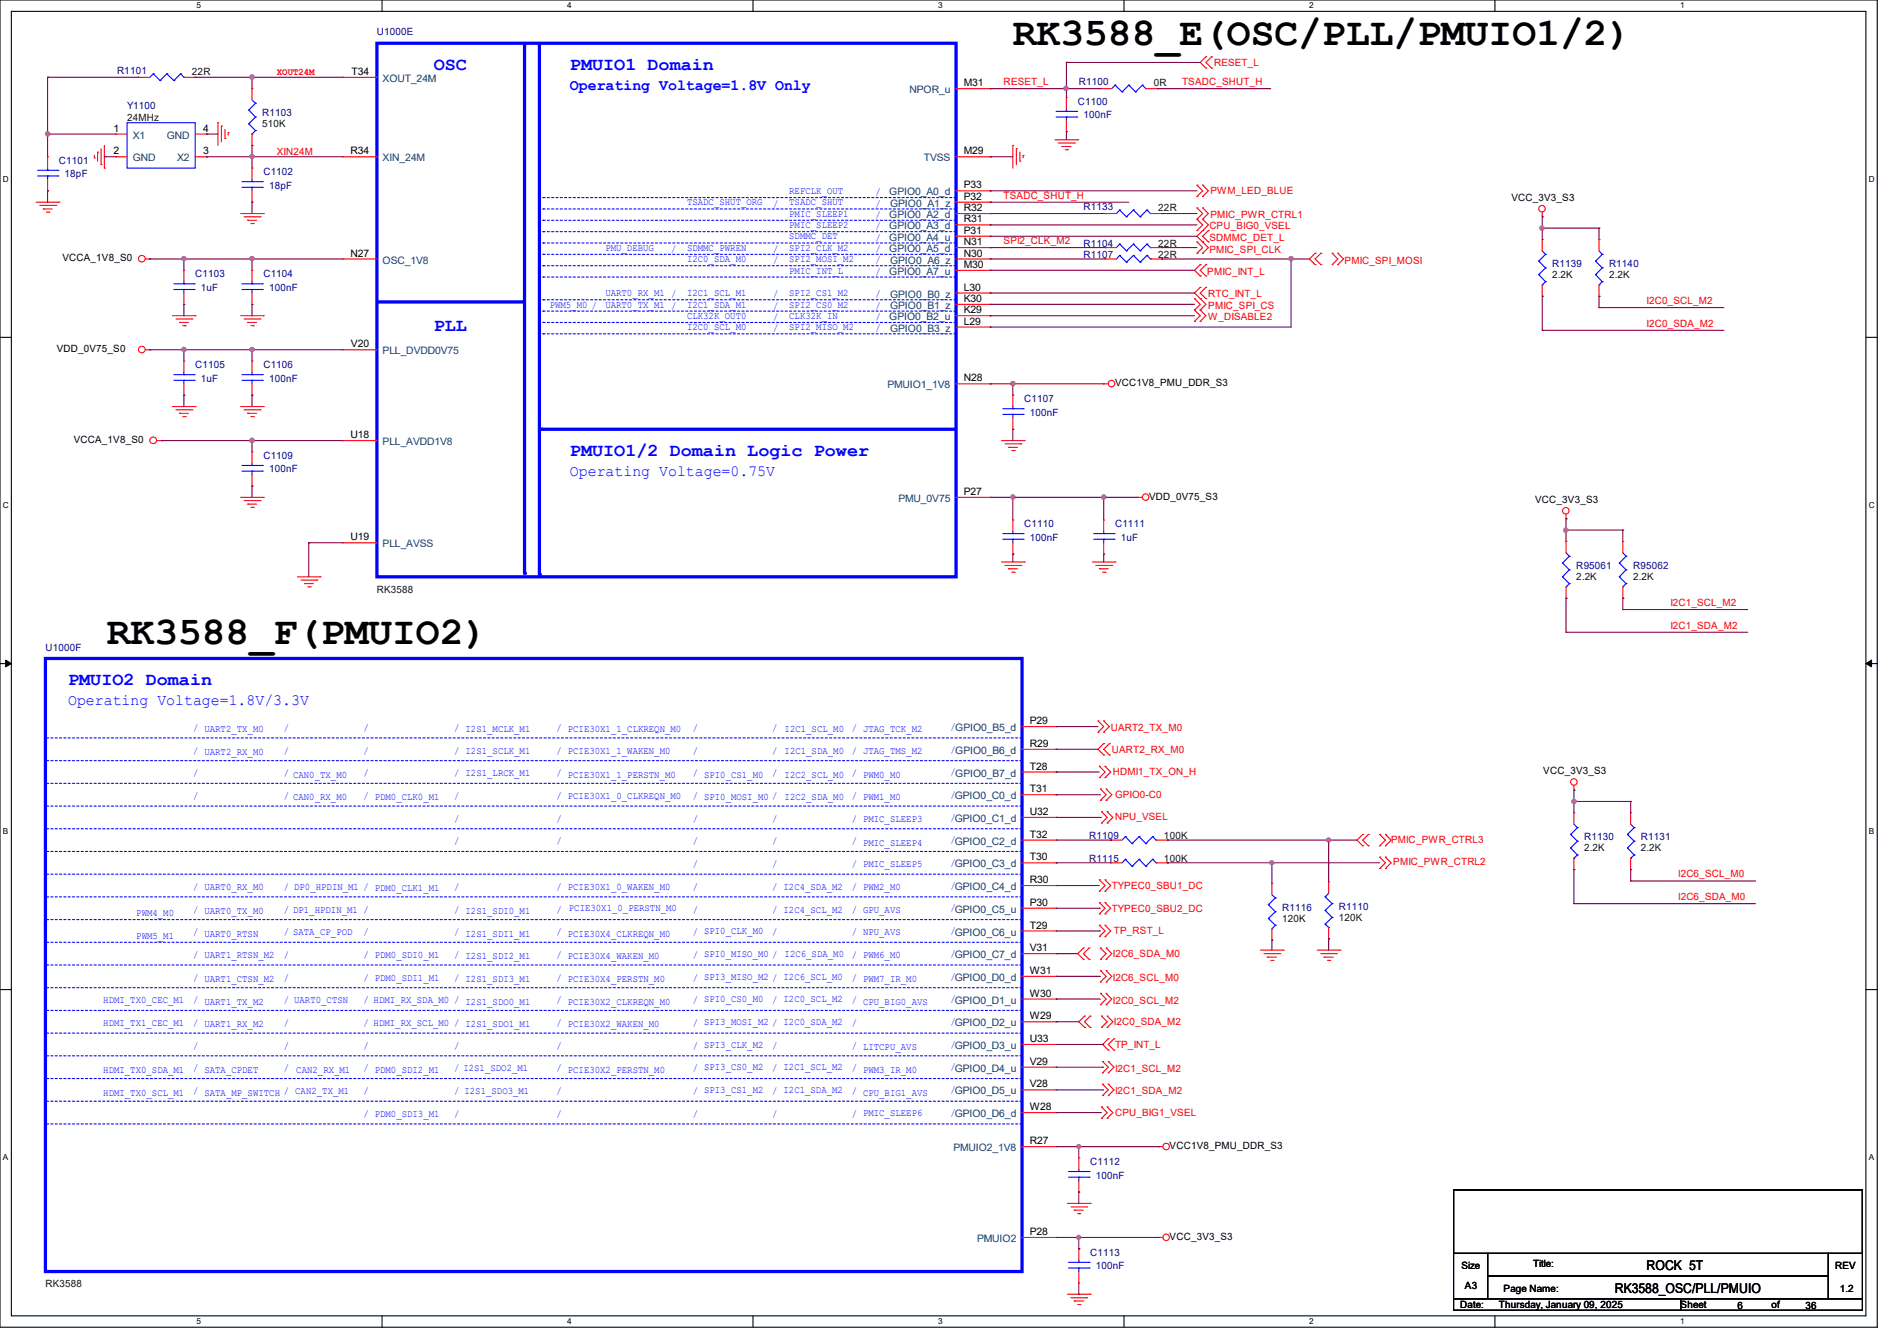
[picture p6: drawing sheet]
<svg xmlns="http://www.w3.org/2000/svg" width="297mm" height="210mm" viewBox="0 0 297 210" stroke-linecap="round" stroke-linejoin="round" font-family="sans-serif">
<path d="M0 0h293.9v207.9h-293.9zM1.8 1.8h290.3v204.3h-290.3z" fill="none" stroke="#000" stroke-width=".17"/>
<g fill="#fff">
<path d="M30.8 .2h.7v1.4h-.7z"/>
<path d="M30.8 206.2h.7v1.4h-.7z"/>
</g>
<path d="M59.8 0v1.8M59.8 206.1v1.8" fill="none" stroke="#000" stroke-width=".17"/>
<g fill="#fff">
<path d="M88.8 .2h.7v1.4h-.7z"/>
<path d="M88.8 206.2h.7v1.4h-.7z"/>
</g>
<path d="M117.9 0v1.8M117.9 206.1v1.8" fill="none" stroke="#000" stroke-width=".17"/>
<g fill="#fff">
<path d="M146.9 .2h.7v1.4h-.7z"/>
<path d="M146.9 206.2h.7v1.4h-.7z"/>
</g>
<path d="M176 0v1.8M176 206.1v1.8" fill="none" stroke="#000" stroke-width=".17"/>
<g fill="#fff">
<path d="M205 .2h.7v1.4h-.7z"/>
<path d="M205 206.2h.7v1.4h-.7z"/>
</g>
<path d="M234.1 0v1.8M234.1 206.1v1.8" fill="none" stroke="#000" stroke-width=".17"/>
<g fill="#fff">
<path d="M263.1 .2h.6v1.4h-.6z"/>
<path d="M263.1 206.2h.6v1.4h-.6z"/>
<path d="M.5 27.3h.9v1.4h-.9z"/>
<path d="M292.6 27.3h.9v1.4h-.9z"/>
<path d="M.5 78.4h.9v1.4h-.9z"/>
<path d="M292.6 78.4h.9v1.4h-.9z"/>
</g>
<path d="M0 52.8h1.8M292.1 52.8h1.8" fill="none" stroke="#000" stroke-width=".17"/>
<g fill="#fff">
<path d="M.5 129.5h.8v1.4h-.8z"/>
<path d="M292.6 129.5h.8v1.4h-.8z"/>
</g>
<path d="M0 103.9h1.8M292.1 103.9h1.8" fill="none" stroke="#000" stroke-width=".17"/>
<path d="M.9 103.4l.9 .5-.9 .5zM292.1 103.9l.9-.5v1z" fill="#000" stroke="#000" stroke-width=".16"/>
<g fill="#fff">
<path d="M.5 180.5h.8v1.4h-.8z"/>
<path d="M292.6 180.5h.8v1.4h-.8z"/>
</g>
<path d="M0 155h1.8M292.1 155h1.8M227.6 186.4h64v9.9h-64zM227.6 196.3h5.3v7.1h-5.3zM232.9 196.3h53.4v3.6h-53.4zM232.9 199.9h53.4v3.5h-53.4zM286.3 196.3h5.3v7.1h-5.3zM227.6 203.4h35.5v1.8h-35.5zM263.1 203.4h28.5v1.8h-28.5z" fill="none" stroke="#000" stroke-width=".17"/>
<g fill="none" stroke="#f00" stroke-width=".17">
<path d="M34.1 19.2h.1M34.1 19.2v3.6M34.7 19.7h.1M34.7 19.7v2.5M39.5 13.9h.1M39.5 13.9v1.8M167 15.3h.1M167 15.3v1.8M167 18.8v1.8M172.3 13.9h.1M172.3 13.9h1.8M179.4 13.9h1.8"/>
<path d="M181.2 13.9h.1M188.8 8.9h.1M188.8 10.7h.1M188.8 8.9l-.9 .9 .9 .9M189.7 10.7h.1M189.7 8.9h.1M189.7 8.9l-.9 .9 .9 .9M5.7 31.7h3.5M6.2 32.2h2.5M6.8 32.7h.1M6.8 32.7h1.4M7.3 33.2h.4"/>
<path d="M7.5 24.6h.1M7.5 29.9h.1M7.5 24.6v1.7M7.5 28.1v1.8M7.7 33.2h.1M8.7 32.2h.1M9.2 31.7h.1M14.8 24.7h.1M14.8 24.3v.4M15.3 23.8h.1M15.3 23.8v1.4M15.8 25.8h.1"/>
<path d="M15.8 23.3v2.5M16.3 26.3h.1M16.3 22.8v3.5M18.1 21h.1M18.1 24.6h.1M18.1 21h1.8M18.1 24.6h1.8M30.6 21h1.7M30.6 24.6h1.7M32.3 24.6h.1M32.3 21h.1M35.2 21.7h.1"/>
<path d="M35.2 20.3v1.4M35.7 20.8h.1M35.7 20.8v.4M37.7 33.4h3.5M38.2 34h2.5M38.8 34.5h.1M38.8 34.5h1.4M39.3 35h.4M39.5 22.8h.1M39.5 26.3h.1M39.5 31.7h.1M39.5 21v1.8"/>
<path d="M39.5 26.3v1.8M39.5 29.9v1.8M39.7 35h.1M40.7 34h.1M41.2 33.4h.1M158.6 22.8h.1M158.6 22.8v3.5M159.1 23.3h.1M159.1 23.3v2.5M159.7 25.2h.1M159.7 23.8v1.4M160.2 24.3h.1"/>
<path d="M160.2 24.3v.4M165.2 21.9h3.5M165.7 22.4h2.5M166.2 22.9h.1M166.2 22.9h1.5M166.8 23.5h.3M167 20.6h.1M167.1 23.5h.1M168.2 22.4h.1M168.7 21.9h.1M173 38.8h.1M173 33.4h.1"/>
<path d="M173 33.4h1.8M173 38.8h1.8M180.1 33.4h1.8M180.1 38.8h1.8M181.9 38.8h.1M181.9 33.4h.1M187.4 39.7h.1M187.4 37.9h.1M187.4 36.1h.1M187.4 34.3h.1M187.4 32.6h.1M187.4 30.8h.1"/>
<path d="M187.4 29h.1M187.4 37.9l.9 .9-.9 .9M187.4 34.3l.9 .9-.9 .9M187.4 32.6l.9 .8-.9 .9M187.4 29l.9 .9-.9 .9M188.3 39.7h.1M188.3 37.9h.1M188.3 36.1h.1M188.3 34.3h.1M188.3 32.6h.1M188.3 30.8h.1M188.3 29h.1"/>
<path d="M188.3 34.3l.9 .9-1.8 1.8 1.8 1.8-.9 .9M188.3 32.6l.9 .8-.9 .9M188.3 29l.9 .9-.9 .9M189.2 37.9h.1M189.2 36.1h.1M189.2 36.1l-.9 .9 .9 .9M205.9 39.7h.1M205.9 39.7l-.9 .9 .9 .8M206.8 39.7h.1M206.8 39.7l-.9 .9 .9 .8M208.6 39.7h.1M208.6 39.7l.9 .9-.9 .8"/>
<path d="M209.5 39.7h.1M209.5 39.7l.9 .9-.9 .8M241.5 34h.1M241.5 37.5h.1M241.5 33.2v.8M241.5 37.5v1.8M22.8 54.8h.7M22.8 40.6h.7M23.5 54.8h.1M23.5 40.6h.1M27 49.4h3.6M27.6 50h2.5"/>
<path d="M28.1 50.5h.1M28.1 50.5h1.4M28.6 51h.4M28.8 56.6h.1M28.8 56.6v1.7M29 51h.1M30.1 50h.1M30.6 49.4h.1M37.7 49.4h3.5M38.2 50h2.5M38.8 50.5h.1M38.8 50.5h1.4"/>
<path d="M39.3 51h.4M39.5 42.3h.1M39.5 47.7h.1M39.5 56.6h.1M39.5 42.3v1.8M39.5 45.9v1.8M39.5 56.6v1.7M39.7 51h.1M40.7 50h.1M41.2 49.4h.1M187 48.6h.1M187 46.8h.1"/>
<path d="M187 50.3h.1M187 46.8l.9 .9-.9 .9M187 48.6l.9 .8-.9 .9M187.9 45h.1M187.9 46.8h.1M187.9 41.4h.1M187.9 43.2h.1M187.9 48.6h.1M187.9 50.3h.1M187.9 45l-.9 .9 1.8 1.8-.9 .9M187.9 41.4l-.9 .9 .9 .9M187.9 48.6l.9 .8-.9 .9"/>
<path d="M188.8 46.8h.1M188.8 45h.1M188.8 43.2h.1M188.8 41.4h.1M188.8 45l-.9 .9 .9 .9M188.8 41.4l-.9 .9 .9 .9M205.9 41.4h.1M206.8 41.4h.1M208.6 41.4h.1M209.5 41.4h.1M241.5 46.4h.1M241.5 44.6v1.8"/>
<path d="M24.6 69h.6M25.2 69h.1M27 63.7h3.6M27.6 64.2h2.5M28.1 64.7h.1M28.1 64.7h1.4M28.6 65.2h.4M28.8 61.9h.1M28.8 60.1v1.8M29 65.2h.1M30.1 64.2h.1M30.6 63.7h.1"/>
<path d="M37.7 77.9h3.5M37.7 63.7h3.5M38.2 64.2h2.5M38.2 78.4h2.5M38.8 64.7h.1M38.8 79h.1M38.8 64.7h1.4M38.8 79h1.4M39.3 65.2h.4M39.3 79.5h.4M39.5 70.8h.1M39.5 76.1h.1"/>
<path d="M39.5 61.9h.1M39.5 60.1v1.8M39.5 70.8v1.8M39.5 74.3v1.8M39.7 65.2h.1M39.7 79.5h.1M40.7 64.2h.1M40.7 78.4h.1M41.2 63.7h.1M41.2 77.9h.1M156.8 69h3.6M157.4 69.5h2.5"/>
<path d="M157.9 70.1h.1M157.9 70.1h1.4M158.4 70.6h.4M158.6 61.9h.1M158.6 67.2h.1M158.6 61.9v1.8M158.6 65.4v1.8M158.8 70.6h.1M159.9 69.5h.1M160.4 69h.1M172.8 60.1h.1M172.8 60.1h.7"/>
<path d="M178.1 77.9h.1M178.1 77.9h.8M46.6 90.3h3.5M47.1 90.8h2.5M47.7 91.4h.1M47.7 91.4h1.4M48.2 91.9h.4M48.6 91.9h.1M49.6 90.8h.1M50.1 90.3h.1M156.8 88h3.6M157.4 88.6h2.5"/>
<path d="M157.9 89.1h.1M157.9 89.1h1.4M158.4 89.6h.4M158.6 81.4h.1M158.6 86.8h.1M158.6 81.4v1.8M158.6 85v1.8M158.8 89.6h.1M159.9 88.6h.1M160.4 88h.1M171 88h3.6M171.6 88.6h2.5"/>
<path d="M172.1 89.1h.1M172.1 89.1h1.4M172.6 89.6h.4M173 89.6h.1M174.1 88.6h.1M174.6 88h.1M245.2 81.2h.1M245.2 84.8h.1M245.2 93.7h.1M245.2 80.6v.6M245.2 84.8v1.8M245.2 91.9v1.8"/>
<path d="M171.9 114.7h.1M171.9 112.9h.1M171.9 112.9l.9 .9-.9 .9M172.8 114.7h.1M172.8 112.9h.1M172.8 116.5h.1M172.8 118.2h.1M172.8 112.9l.9 .9-.9 .9M172.8 116.5l-.9 .8 .9 .9M173.7 118.2h.1M173.7 116.5h.1M173.7 116.5l-.9 .8 .9 .9"/>
<path d="M172.1 139.6h.1M172.1 137.8h.1M172.1 121.8h.1M172.1 120h.1M172.1 137.8l.9 .9-.9 .9M172.1 120l.9 .9-.9 .9M172.3 125.3h.1M172.3 123.6h.1M172.3 123.6l.9 .9-.9 .8M172.5 128.9h.1M172.5 127.1h.1M172.5 127.1l.9 .9-.9 .9"/>
<path d="M173 139.6h.1M173 137.8h.1M173 121.8h.1M173 120h.1M173 137.8l.9 .9-.9 .9M173 120l.9 .9-.9 .9M173.2 125.3h.1M173.2 123.6h.1M173.2 123.6l.9 .9-.9 .8M173.4 128.9h.1M173.4 127.1h.1M173.4 127.1l.8 .9-.8 .9"/>
<path d="M173.9 135.1h.1M173.9 131.6h.1M173.9 135.1h1.8M173.9 131.6h1.8M181 135.1h1.8M181 131.6h1.8M182.8 135.1h.1M182.8 131.6h.1M213.4 130.7h.1M213.4 132.5h.1M213.4 130.7l-.9 .9 .9 .9M214.2 132.5h.1"/>
<path d="M214.2 130.7h.1M214.2 130.7l-.8 .9 .8 .9M216 136h.1M216 134.2h.1M216 132.5h.1M216 130.7h.1M216 134.2l.9 .9-.9 .9M216 130.7l.9 .9-.9 .9M216.9 136h.1M216.9 134.2h.1M216.9 132.5h.1M216.9 130.7h.1"/>
<path d="M216.9 134.2l.9 .9-.9 .9M216.9 130.7l.9 .9-.9 .9M246.4 123.7h.1M246.4 123v.7M255.3 127.3h.1M255.3 136.2h.1M255.3 127.3v1.8M255.3 134.4v1.8M169.6 148.5h.1M169.6 150.2h.1M169.6 148.5l-.9 .9 .9 .8M169.8 159.1h.1"/>
<path d="M169.8 159.1l-.9 .9 .9 .9M170.5 150.2h.1M170.5 148.5h.1M170.5 148.5l-.9 .9 .9 .8M170.7 159.1h.1M170.7 159.1l-.9 .9 .9 .9M172.1 146.7h.1M172.1 144.9h.1M172.1 143.1h.1M172.1 141.4h.1M172.1 144.9l.9 .9-.9 .9M172.1 141.4l.9 .8-.9 .9"/>
<path d="M172.3 153.8h.1M172.3 152h.1M172.3 150.2h.1M172.3 148.5h.1M172.3 157.4h.1M172.3 155.6h.1M172.3 152l.9 .9-.9 .9M172.3 148.5l.9 .9-.9 .8M172.3 155.6l.9 .9-.9 .9M172.5 159.1h.1M172.5 159.1l.9 .9-.9 .9M173 146.7h.1"/>
<path d="M173 144.9h.1M173 143.1h.1M173 141.4h.1M173 144.9l.9 .9-.9 .9M173 141.4l.9 .8-.9 .9M173.2 153.8h.1M173.2 152h.1M173.2 150.2h.1M173.2 148.5h.1M173.2 157.4h.1M173.2 155.6h.1M173.2 152l.9 .9-.9 .9"/>
<path d="M173.2 148.5l.9 .9-.9 .8M173.2 155.6l.9 .9-.9 .9M173.4 159.1h.1M173.4 159.1l.8 .9-.8 .9M197.4 148.8h3.5M197.9 149.4h2.5M198.4 149.9h.1M198.4 149.9h1.5M199 150.4h.3M199.3 150.4h.1M200.4 149.4h.1M200.9 148.8h.1"/>
<path d="M206.2 148.8h3.6M206.8 149.4h2.5M207.3 149.9h.1M207.3 149.9h1.4M207.9 150.4h.3M208.2 150.4h.1M209.3 149.4h.1M209.8 148.8h.1M169.8 160.9h.1M170.7 160.9h.1M172.5 175.1h.1M172.5 173.4h.1"/>
<path d="M172.5 160.9h.1M172.5 173.4l.9 .8-.9 .9M172.6 168h.1M172.6 166.2h.1M172.6 171.6h.1M172.6 169.8h.1M172.6 166.2l.9 .9-.9 .9M172.6 169.8l.9 .9-.9 .9M173.4 175.1h.1M173.4 173.4h.1M173.4 160.9h.1M173.4 173.4l.8 .8-.8 .9"/>
<path d="M173.5 162.7h.1M173.5 164.5h.1M173.5 168h.1M173.5 166.2h.1M173.5 171.6h.1M173.5 169.8h.1M173.5 162.7l-.9 .9 .9 .9M173.5 166.2l.9 .9-.9 .9M173.5 169.8l.9 .9-.9 .9M174.4 164.5h.1M174.4 162.7h.1M174.4 162.7l-.9 .9 .9 .9"/>
<path d="M181.4 179.6h.1M181.4 179.6h.7M167.1 188.5h3.6M167.7 189h2.4M168.2 189.5h.1M168.2 189.5h1.4M168.7 190.1h.4M168.9 195.6h.1M168.9 195.6v1.8M168.9 199.1v1.8M169.1 190.1h.1M170.1 189h.1"/>
<path d="M170.7 188.5h.1M181.4 193.8h.1M181.4 193.8h.7M167.1 202.7h3.6M167.7 203.2h2.4M168.2 203.8h.1M168.2 203.8h1.4M168.7 204.3h.4M168.9 200.9h.1M169.1 204.3h.1M170.1 203.2h.1M170.7 202.7h.1"/>
<circle cx="241.4" cy="32.7" r=".51"/>
<circle cx="22.2" cy="54.7" r=".52"/>
<circle cx="22.2" cy="40.5" r=".52"/>
<circle cx="24" cy="69" r=".52"/>
<circle cx="174" cy="60.1" r=".51"/>
<circle cx="179.4" cy="77.9" r=".51"/>
<circle cx="245.2" cy="80" r=".51"/>
<circle cx="246.4" cy="122.5" r=".51"/>
<circle cx="182.6" cy="179.6" r=".51"/>
<circle cx="182.6" cy="193.8" r=".51"/>
</g>
<g fill="none" stroke="#00f" stroke-width=".17">
<path d="M19.9 19.2h10.7v7.1h-10.7zM38.9 17.2h.1M38.9 19.4h.1M38.9 17.2l1.1 1.1M38.9 19.4l1.1 1M39.5 15.7l.5 .5M40 16.2h.1M40 18.3h.1M40 16.2l-1.1 1M40 18.3l-1.1 1.1M165.4 18.3h3.2M165.4 17.4h3.2"/>
<path d="M167 17.4h.1M167 18.3h.1M167 17.1v.3M167 18.3v.5M168.6 18.3h.1M168.6 17.4h.1M174.6 13.3h.1M174.6 13.3l-.5 .6M174.6 13.3l1.1 1.1M175.7 14.4h.1M176.7 13.3h.1M176.7 13.3l-1 1.1"/>
<path d="M176.7 13.3l1.1 1.1M177.8 14.4h.1M178.9 13.3h.1M178.9 13.3l-1.1 1.1M178.9 13.3l.5 .6M179.4 13.9h.1M5.9 27.6h3.2M5.9 26.7h3.2M7.5 26.7h.1M7.5 27.6h.1M7.5 26.3v.4M7.5 27.6v.5"/>
<path d="M9.1 27.6h.1M9.1 26.7h.1M37.9 29.3h3.2M37.9 28.4h3.2M39.5 21h.1M39.5 28.4h.1M39.5 29.3h.1M39.5 28.1v.3M39.5 29.3v.6M40 20.4h.1M40 20.4l-.5 .6M41.1 29.3h.1"/>
<path d="M41.1 28.4h.1M175.3 38.2h.1M175.3 32.9h.1M175.3 38.2l-.5 .6M175.3 38.2l1.1 1.1M175.3 32.9l-.5 .5M175.3 32.9l1.1 1.1M176.4 39.3h.1M176.4 34h.1M177.5 38.2h.1M177.5 32.9h.1M177.5 38.2l-1.1 1.1"/>
<path d="M177.5 38.2l1 1.1M177.5 32.9l-1.1 1.1M177.5 32.9l1 1.1M178.5 39.3h.1M178.5 34h.1M179.6 38.2h.1M179.6 32.9h.1M179.6 38.2l-1.1 1.1M179.6 38.2l.5 .6M179.6 32.9l-1.1 1.1M179.6 32.9l.5 .5M180.1 38.8h.1"/>
<path d="M180.1 33.4h.1M241.5 39.3l.5 .5M242 39.8h.1M242 39.8l-1.1 1.1M27.2 59.6h3.2M27.2 58.7h3.2M28.8 58.7h.1M28.8 59.6h.1M28.8 58.3v.4M28.8 59.6v.5M30.4 59.6h.1M30.4 58.7h.1"/>
<path d="M37.9 45.3h3.2M37.9 44.4h3.2M37.9 59.6h3.2M37.9 58.7h3.2M39.5 44.4h.1M39.5 45.3h.1M39.5 58.7h.1M39.5 59.6h.1M39.5 44.1v.3M39.5 45.3v.6M39.5 58.3v.4M39.5 59.6v.5"/>
<path d="M41.1 45.3h.1M41.1 44.4h.1M41.1 59.6h.1M41.1 58.7h.1M240.9 40.9h.1M240.9 43h.1M240.9 40.9l1.1 1.1M240.9 43l1.1 1.1M241.5 44.6h.1M242 42h.1M242 44.1h.1M242 42l-1.1 1"/>
<path d="M242 44.1l-.5 .5M37.9 73.8h3.2M37.9 72.9h3.2M39.5 72.9h.1M39.5 73.8h.1M39.5 72.6v.3M39.5 73.8v.5M41.1 73.8h.1M41.1 72.9h.1M157 64.9h3.2M157 64h3.2M158.6 64h.1"/>
<path d="M158.6 64.9h.1M158.6 63.7v.3M158.6 64.9v.5M160.2 64.9h.1M160.2 64h.1M157 84.5h3.2M157 83.6h3.2M158.6 83.6h.1M158.6 84.5h.1M158.6 83.2v.4M158.6 84.5v.5M160.2 84.5h.1"/>
<path d="M160.2 83.6h.1M244.6 88.2h.1M244.6 90.3h.1M244.6 88.2l1.1 1M244.6 90.3l1.1 1.1M245.2 91.9h.1M245.2 86.6l.5 .5M245.7 87.1h.1M245.7 89.2h.1M245.7 91.4h.1M245.7 87.1l-1.1 1.1M245.7 89.2l-1.1 1.1"/>
<path d="M245.7 91.4l-.5 .5M176.2 134.6h.1M176.2 131h.1M176.2 134.6l-.5 .5M176.2 134.6l1 1.1M176.2 131l-.5 .6M176.2 131l1 1.1M177.2 135.7h.1M177.2 132.1h.1M178.4 134.6h.1M178.4 131h.1M178.4 134.6l-1.2 1.1"/>
<path d="M178.4 134.6l1 1.1M178.4 131l-1.2 1.1M178.4 131l1 1.1M179.4 135.7h.1M179.4 132.1h.1M180.5 134.6h.1M180.5 131h.1M180.5 134.6l-1.1 1.1M180.5 134.6l.5 .5M180.5 131l-1.1 1.1M180.5 131l.5 .6M181 135.1h.1"/>
<path d="M181 131.6h.1M254.8 130.7h.1M254.8 132.8h.1M254.8 130.7l1.1 1M254.8 132.8l1.1 1.1M255.3 134.4h.1M255.3 129.1l.6 .5M255.9 129.6h.1M255.9 131.7h.1M255.9 133.9h.1M255.9 129.6l-1.1 1.1M255.9 131.7l-1.1 1.1"/>
<path d="M255.9 133.9l-.6 .5M167.3 198.6h3.2M167.3 197.7h3.2M168.9 197.7h.1M168.9 198.6h.1M168.9 197.4v.3M168.9 198.6v.5M170.5 198.6h.1M170.5 197.7h.1"/>
</g>
<path d="M59 6.8h90.7v83.5h-90.7zM82.1 7.1v82.7" fill="none" stroke="#00f" stroke-width=".51"/>
<path d="M85 38.1h.1M85 39.8h.1M149.7 38.1h-64.7M149.7 39.8h-64.7M85 48.7h.1M149.7 48.7h-64.7" fill="none" stroke="#00f" stroke-width=".17" stroke-dasharray=".3 .3"/>
<circle cx="82.1" cy="89.8" r=".25" fill="#00f"/>
<path d="M85 41.6h.1M85 43.4h.1M149.7 41.6h-64.7M149.7 43.4h-64.7" fill="none" stroke="#00f" stroke-width=".17" stroke-dasharray=".3 .3"/>
<path d="M59.2 47.3h22.8" fill="none" stroke="#00f" stroke-width=".51"/>
<circle cx="82" cy="47.3" r=".25" fill="#00f"/>
<path d="M85 46.9h.1M85 50.5h.1M85 52.3h.1M149.7 46.9h-64.7M149.7 50.5h-64.7M149.7 52.3h-64.7" fill="none" stroke="#00f" stroke-width=".17" stroke-dasharray=".3 .3"/>
<path d="M84.8 67.2h64.7" fill="none" stroke="#00f" stroke-width=".51"/>
<circle cx="84.8" cy="67.2" r=".25" fill="#00f"/>
<path d="M84.5 6.9v83.1" fill="none" stroke="#00f" stroke-width=".51"/>
<circle cx="84.5" cy="90" r=".25" fill="#00f"/>
<g fill="none" stroke="#00f" stroke-width=".17" stroke-dasharray=".3 .3">
<path d="M85 30.9h.1M85 32.7h.1M85 34.5h.1M85 36.3h.1M149.7 30.9h-64.7M149.7 32.7h-64.7M149.7 34.5h-64.7M149.7 36.3h-64.7M7.1 115.6h.1M7.1 119.1h.1M160 115.6h-152.9M160 119.1h-152.9"/>
<path d="M7.1 129.8h.1M7.1 133.3h.1M7.1 136.9h.1M7.1 126.2h.1M7.1 122.7h.1M160 129.8h-152.9M160 133.3h-152.9M160 136.9h-152.9M160 126.2h-152.9M160 122.7h-152.9M7.1 151.1h.1M7.1 140.5h.1"/>
<path d="M7.1 144h.1M7.1 147.6h.1M7.1 158.2h.1M7.1 154.7h.1M160 151.1h-152.9M160 140.5h-152.9M160 144h-152.9M160 147.6h-152.9M160 158.2h-152.9M160 154.7h-152.9M7.1 165.4h.1M7.1 168.9h.1"/>
<path d="M7.1 161.8h.1M7.1 172.5h.1M7.1 176h.1M160 165.4h-152.9M160 168.9h-152.9M160 161.8h-152.9M160 172.5h-152.9M160 176h-152.9"/>
</g>
<g fill="none" stroke="#f00" stroke-width=".17">
<path d="M21.7 12.1h.1M21.7 12.1h1.8M28.8 12.1h1.8M30.6 12.1h.1M53.7 12.1h.1M53.7 12.1h5.3M149.7 13.9h5.3M155 13.9h.1M53.7 24.6h.1M53.7 24.6h5.3M149.7 38.8h5.3M149.7 37h5.3"/>
<path d="M149.7 31.7h5.3M149.7 29.9h5.3M149.7 35.2h5.3M149.7 33.4h5.3M149.7 24.6h5.3M155 38.8h.1M155 37h.1M155 31.7h.1M155 29.9h.1M155 35.2h.1M155 33.4h.1M155 24.6h.1"/>
<path d="M250.4 37.5h.1M250.4 37.5v1.8M28.8 42.3h.1M28.8 47.7h.1M28.8 42.3v1.8M28.8 45.9v1.8M53.7 40.6h.1M53.7 54.8h.1M53.7 40.6h5.3M53.7 54.8h5.3M149.7 49.4h5.3M149.7 47.7h5.3"/>
<path d="M149.7 51.2h5.3M149.7 45.9h5.3M149.7 42.3h5.3M149.7 40.6h5.3M155 49.4h.1M155 47.7h.1M155 51.2h.1M155 45.9h.1M155 42.3h.1M155 40.6h.1M173 40.6h.1M173 40.6h1.8"/>
<path d="M180.1 40.6h1.8M181.9 40.6h.1M250.4 46.4h.1M250.4 44.6v1.8M53.7 69h.1M53.7 69h5.3M149.7 60.1h5.3M149.7 77.9h5.3M155 60.1h.1M155 77.9h.1M53.7 85h.1M53.7 85h5.3"/>
<path d="M172.8 81.4h.1M172.8 86.8h.1M172.8 81.4v1.8M172.8 85v1.8M254.1 84.8h.1M254.1 93.7h.1M254.1 84.8v1.8M254.1 91.9v1.8M160 113.8h5.4M160 117.3h5.4M165.4 113.8h.1M165.4 117.3h.1"/>
<path d="M160 138.7h5.4M160 120.9h5.4M160 135.1h5.4M160 124.5h5.4M160 131.6h5.4M160 128h5.4M165.4 138.7h.1M165.4 120.9h.1M165.4 135.1h.1M165.4 124.5h.1M165.4 131.6h.1M165.4 128h.1"/>
<path d="M199.1 138.3h.1M199.1 138.3v1.8M208 138.1h.1M208 138.1v1.8M246.4 127.3h.1M246.4 136.2h.1M246.4 127.3v1.8M246.4 134.4v1.8M160 142.2h5.4M160 145.8h5.4M160 149.4h5.4M160 156.5h5.4"/>
<path d="M160 152.9h5.4M165.4 142.2h.1M165.4 145.8h.1M165.4 149.4h.1M165.4 156.5h.1M165.4 152.9h.1M199.1 147.2h.1M199.1 145.5v1.7M208 147h.1M208 145.2v1.8M160 179.6h5.4M160 163.6h5.4"/>
<path d="M160 170.7h5.4M160 167.1h5.4M160 174.2h5.4M160 160h5.4M165.4 179.6h.1M165.4 163.6h.1M165.4 170.7h.1M165.4 167.1h.1M165.4 174.2h.1M165.4 160h.1M160 193.8h5.4M165.4 193.8h.1"/>
<path d="M168.9 181.4h.1M168.9 186.7h.1M168.9 181.4v1.7M168.9 184.9v1.8"/>
</g>
<path d="M7.1 103.1h152.9v96h-152.9z" fill="none" stroke="#00f" stroke-width=".51"/>
<g fill="none" stroke="#00f" stroke-width=".17">
<path d="M24 11.6h.1M24 11.6l-.5 .5M24 11.6l1.1 1M25.1 12.6h.1M26.1 11.6h.1M26.1 11.6l-1 1M26.1 11.6l1.1 1M27.2 12.6h.1M28.3 11.6h.1M28.3 11.6l-1.1 1M28.3 11.6l.5 .5M28.8 12.1h.1"/>
<path d="M250.4 39.3l.5 .5M250.9 39.8h.1M250.9 39.8l-1.1 1.1M27.2 45.3h3.2M27.2 44.4h3.2M28.8 44.4h.1M28.8 45.3h.1M28.8 44.1v.3M28.8 45.3v.6M30.4 45.3h.1M30.4 44.4h.1M175.3 40h.1"/>
<path d="M175.3 40l-.5 .6M175.3 40l1.1 1.1M176.4 41.1h.1M177.5 40h.1M177.5 40l-1.1 1.1M177.5 40l1 1.1M178.5 41.1h.1M179.6 40h.1M179.6 40l-1.1 1.1M179.6 40l.5 .6M180.1 40.6h.1M249.8 40.9h.1"/>
<path d="M249.8 43h.1M249.8 40.9l1.1 1.1M249.8 43l1.1 1.1M250.4 44.6h.1M250.9 42h.1M250.9 44.1h.1M250.9 42l-1.1 1M250.9 44.1l-.5 .5M171.2 84.5h3.2M171.2 83.6h3.2M172.8 83.6h.1M172.8 84.5h.1"/>
<path d="M172.8 83.2v.4M172.8 84.5v.5M174.4 84.5h.1M174.4 83.6h.1M253.5 88.2h.1M253.5 90.3h.1M253.5 88.2l1.1 1M253.5 90.3l1.1 1.1M254.1 91.9h.1M254.1 86.6l.5 .5M254.6 87.1h.1M254.6 89.2h.1"/>
<path d="M254.6 91.4h.1M254.6 87.1l-1.1 1.1M254.6 89.2l-1.1 1.1M254.6 91.4l-.5 .5M208 139.9l-.5 .6M245.9 130.7h.1M245.9 132.8h.1M245.9 130.7l1.1 1M245.9 132.8l1.1 1.1M246.4 134.4h.1M246.4 129.1l.6 .5M247 129.6h.1"/>
<path d="M247 131.7h.1M247 133.9h.1M247 129.6l-1.1 1.1M247 131.7l-1.1 1.1M247 133.9l-.6 .5M198.6 141.7h.1M198.6 143.8h.1M198.6 141.7l1.1 1.1M198.6 143.8l1.1 1.1M199.1 145.5h.1M199.1 140.1l.6 .5M199.7 140.6h.1"/>
<path d="M199.7 142.8h.1M199.7 144.9h.1M199.7 140.6l-1.1 1.1M199.7 142.8l-1.1 1M199.7 144.9l-.6 .6M207.5 140.5h.1M207.5 142.6h.1M207.5 144.7h.1M207.5 140.5l1.1 1M207.5 142.6l1.1 1.1M207.5 144.7l.5 .5M208 145.2h.1"/>
<path d="M208.6 141.5h.1M208.6 143.7h.1M208.6 141.5l-1.1 1.1M208.6 143.7l-1.1 1M167.3 184.4h3.2M167.3 183.5h3.2M168.9 183.5h.1M168.9 184.4h.1M168.9 183.1v.4M168.9 184.4v.5M170.5 184.4h.1M170.5 183.5h.1"/>
</g>
<g fill="none" stroke="#800040" stroke-width=".17">
<path d="M7.5 12.1h.1M7.5 12.1v12.5M7.5 12.1h14.2M30.6 12.1h.1M30.6 12.1h23.1M39.5 12.1h.1M39.5 12.1v1.8M155 13.9h.1M155 13.9h17.3M167 9.8h.1M167 13.9h.1M167 9.8v5.5"/>
<path d="M167 9.8h20.9M181.2 13.9h.1M181.2 13.9h17.8M7.5 21h.1M7.5 29.9h.1M7.5 29.9v1.8M7.5 21h10.6M16.3 24.6h.1M16.3 24.6h1.8M32.3 21h.1M32.3 24.6h.1M32.3 24.6h21.4"/>
<path d="M32.3 21h1.8M39.5 24.6h.1M39.5 22.8h.1M39.5 31.7h.1M39.5 22.8v3.5M39.5 31.7v1.7M155 31.7h.1M155 24.6h.1M155 29.9h.1M155 38.8h.1M155 35.2h.1M155 33.4h.1"/>
<path d="M155 37h.1M155 24.6h3.6M155 31.7h21.7M155 29.9h32.4M155 38.8h18M155 35.2h32.4M155 33.4h18M155 37h32.4M167 20.6h.1M167 20.6v1.3M181.9 38.8h.1M181.9 33.4h.1"/>
<path d="M181.9 38.8h5.5M181.9 33.4h5.5M241.5 34h.1M241.5 35.7h.1M241.5 34v3.5M241.5 35.7h8.9M250.4 35.7h.1M250.4 35.7v1.8M23.5 40.6h.1M23.5 54.8h.1M23.5 40.6h30.2M23.5 54.8h30.2"/>
<path d="M28.8 47.7h.1M28.8 40.6h.1M28.8 54.8h.1M28.8 40.6v1.7M28.8 47.7v1.7M28.8 54.8v1.8M39.5 47.7h.1M39.5 40.6h.1M39.5 54.8h.1M39.5 40.6v1.7M39.5 47.7v1.7M39.5 54.8v1.8"/>
<path d="M155 49.4h.1M155 47.7h.1M155 40.6h.1M155 51.2h.1M155 42.3h.1M155 45.9h.1M155 40.6h18M155 49.4h32M155 47.7h32M155 42.3h32M155 45.9h32M181.9 40.6h.1"/>
<path d="M181.9 40.6h23.1M202.1 40.6h.1M202.1 40.6v10.6h-47.1M241.5 46.4h.1M241.5 51.7h.1M241.5 46.4v5.3M241.5 51.7h28.4M250.4 46.4h.1M250.4 48.2h.1M250.4 46.4v1.8M250.4 48.2h19.5M25.2 69h.1"/>
<path d="M25.2 69h28.5M28.8 61.9h.1M28.8 61.9v1.8M39.5 69h.1M39.5 76.1h.1M39.5 61.9h.1M39.5 61.9v1.8M39.5 69v1.8M39.5 76.1v1.8M155 77.9h.1M155 60.1h.1M155 60.1h17.8"/>
<path d="M155 77.9h23.1M158.6 60.1h.1M158.6 77.9h.1M158.6 67.2h.1M158.6 60.1v1.8M158.6 67.2v1.8M158.6 77.9v3.5M172.8 77.9h.1M172.8 77.9v3.5M48.3 85h.1M48.3 85h5.4M48.3 85v5.3"/>
<path d="M158.6 86.8h.1M158.6 86.8v1.2M172.8 86.8h.1M172.8 86.8v1.2M245.2 81.2h.1M245.2 83h.1M245.2 93.7h.1M245.2 99h.1M245.2 81.2v3.6M245.2 93.7v5.3M245.2 83h8.9M245.2 99h28.4"/>
<path d="M254.1 83h.1M254.1 93.7h.1M254.1 95.5h.1M254.1 83v1.8M254.1 93.7v1.8M254.1 95.5h19.5M165.4 113.8h.1M165.4 117.3h.1M165.4 113.8h6.5M165.4 117.3h6.5M165.4 120.9h.1M165.4 138.7h.1"/>
<path d="M165.4 128h.1M165.4 124.5h.1M165.4 135.1h.1M165.4 120.9h6.7M165.4 138.7h6.7M165.4 128h7.1M165.4 124.5h6.9M165.4 131.6h8.5M165.4 135.1h8.5M173.9 131.6h.1M182.8 131.6h.1M182.8 135.1h.1"/>
<path d="M182.8 131.6h29.7M182.8 135.1h33.2M199.1 135.1h.1M199.1 135.1v3.2M208 131.6h.1M208 131.6v6.5M246.4 123.7h.1M246.4 125.5h.1M246.4 136.2h.1M246.4 123.7v3.6M246.4 136.2v5.3M246.4 125.5h8.9"/>
<path d="M255.3 125.5h.1M255.3 136.2h.1M255.3 138h.1M255.3 125.5v1.8M255.3 136.2v1.8M255.3 138h19.6M165.4 152.9h.1M165.4 149.4h.1M165.4 156.5h.1M165.4 152.9h6.9M165.4 149.4h3.3M165.4 156.5h6.9"/>
<path d="M165.4 145.8h6.7M165.4 142.2h6.7M172.1 145.8h.1M172.1 142.2h.1M199.1 147.2h.1M199.1 147.2v1.6M208 147h.1M208 147v1.8M246.4 141.5h.1M246.4 141.5h28.5M165.4 179.6h.1M165.4 174.2h.1"/>
<path d="M165.4 160h.1M165.4 179.6h16M165.4 174.2h7.1M165.4 160h3.5M165.4 167.1h7.2M165.4 163.6h7.2M165.4 170.7h7.2M168.9 179.6h.1M168.9 179.6v1.8M172.6 167.1h.1M172.6 163.6h.1M172.6 170.7h.1"/>
<path d="M181.4 179.6h.1M165.4 193.8h.1M165.4 193.8h16M168.9 186.7h.1M168.9 195.6h.1M168.9 186.7v1.8M168.9 193.8v1.8M181.4 193.8h.1M168.9 202.7h.1M168.9 200.9v1.8"/>
</g>
<g fill="#f0f" stroke="#f0f" stroke-width=".17">
<circle cx="168.9" cy="193.8" r=".32"/>
<circle cx="39.5" cy="69" r=".34"/>
<circle cx="39.5" cy="12.1" r=".34"/>
<circle cx="7.5" cy="21" r=".34"/>
<circle cx="39.5" cy="24.5" r=".34"/>
<circle cx="158.6" cy="60.1" r=".34"/>
<circle cx="158.6" cy="77.9" r=".34"/>
<circle cx="168.9" cy="179.6" r=".32"/>
<circle cx="166.9" cy="13.8" r=".34"/>
<circle cx="208" cy="131.6" r=".32"/>
<circle cx="202.1" cy="40.5" r=".34"/>
<circle cx="199.1" cy="135.1" r=".32"/>
<circle cx="246.4" cy="125.5" r=".34"/>
<circle cx="241.4" cy="35.7" r=".34"/>
<circle cx="39.5" cy="40.5" r=".34"/>
<circle cx="28.8" cy="40.5" r=".34"/>
<circle cx="39.5" cy="54.7" r=".34"/>
<circle cx="28.8" cy="54.7" r=".34"/>
<circle cx="172.8" cy="77.9" r=".34"/>
<circle cx="245.2" cy="83" r=".34"/>
</g>
<g font-size="6.2">
<text x="158.6" y="7">RK3588_E(OSC/PLL/PMUIO1/2)</text>
<text x="16.7" y="100.9">RK3588_F(PMUIO2)</text>
</g>
<g font-size="2.8" fill="#00f">
<text x="67.9" y="10.9">OSC</text>
<text x="89.2" y="10.9">PMUIO1 Domain</text>
<text x="67.9" y="51.8">PLL</text>
<text x="89.2" y="71.4">PMUIO1/2 Domain Logic Power</text>
<text x="10.7" y="107.3">PMUIO2 Domain</text>
</g>
<g font-size="2.5" fill="#00f">
<text x="89.2" y="14.1">Operating Voltage=1.8V Only</text>
<text x="89.2" y="74.5">Operating Voltage=0.75V</text>
<text x="10.7" y="110.4">Operating Voltage=1.8V/3.3V</text>
</g>
<g font-size="2.1">
<text x="252.8" y="202.5">RK3588_OSC/PLL/PMUIO</text>
<text x="257.8" y="199">ROCK 5T</text>
</g>
<g font-size="1.6" fill="#000080">
<text x="59" y="5.5">U1000E</text>
<text x="18.3" y="11.6">R1101</text>
<text x="19.9" y="17.1">Y1100</text>
<text x="168.7" y="16.4">C1100</text>
<text x="168.9" y="13.3">R1100</text>
<text x="41.1" y="18.2">R1103</text>
<text x="169.6" y="18.5">100nF</text>
<text x="9.2" y="25.6">C1101</text>
<text x="10.1" y="27.8">18pF</text>
<text x="41.2" y="27.4">C1102</text>
<text x="42.1" y="29.5">18pF</text>
<text x="169.6" y="32.9">R1133</text>
<text x="169.6" y="38.6">R1104</text>
<text x="169.6" y="40.4">R1107</text>
<text x="243" y="41.8">R1139</text>
<text x="251.9" y="41.8">R1140</text>
<text x="30.6" y="43.4">C1103</text>
<text x="31.5" y="45.5">1uF</text>
<text x="41.2" y="43.4">C1104</text>
<text x="42.1" y="45.5">100nF</text>
<text x="30.6" y="57.6">C1105</text>
<text x="31.5" y="59.8">1uF</text>
<text x="41.2" y="57.6">C1106</text>
<text x="42.1" y="59.8">100nF</text>
<text x="160.4" y="62.9">C1107</text>
<text x="161.2" y="65.1">100nF</text>
<text x="41.2" y="71.8">C1109</text>
<text x="42.1" y="74">100nF</text>
<text x="160.4" y="82.5">C1110</text>
<text x="174.6" y="82.5">C1111</text>
<text x="161.2" y="84.7">100nF</text>
<text x="175.5" y="84.7">1uF</text>
<text x="246.8" y="89.1">R95061</text>
<text x="255.7" y="89.1">R95062</text>
<text x="7.1" y="101.9">U1000F</text>
<text x="170.5" y="131.4">R1109</text>
<text x="248" y="131.6">R1130</text>
<text x="256.9" y="131.6">R1131</text>
<text x="170.5" y="135">R1115</text>
<text x="200.7" y="142.6">R1116</text>
<text x="209.6" y="142.4">R1110</text>
<text x="170.7" y="182.5">C1112</text>
<text x="171.6" y="184.6">100nF</text>
<text x="170.7" y="196.7">C1113</text>
<text x="171.6" y="198.8">100nF</text>
</g>
<g font-size="1.6" fill="#004000">
<text x="30.1" y="11.8">22R</text>
<text x="180.6" y="13.5">0R</text>
<text x="19.9" y="18.9">24MHz</text>
<text x="41.1" y="19.9">510K</text>
<text x="181.4" y="33.1">22R</text>
<text x="181.4" y="38.6">22R</text>
<text x="181.4" y="40.4">22R</text>
<text x="243" y="43.6">2.2K</text>
<text x="251.9" y="43.6">2.2K</text>
<text x="59" y="92.8">RK3588</text>
<text x="246.8" y="90.9">2.2K</text>
<text x="255.7" y="90.9">2.2K</text>
<text x="182.2" y="131.4">100K</text>
<text x="182.2" y="135">100K</text>
<text x="248" y="133.3">2.2K</text>
<text x="256.9" y="133.3">2.2K</text>
<text x="200.7" y="144.4">120K</text>
<text x="209.6" y="144.2">120K</text>
<text x="7.1" y="201.6">RK3588</text>
</g>
<g font-size="1.6" fill="#f00">
<text x="43.3" y="11.8">XOUT24M</text>
<text x="190.1" y="10.3">RESET_L</text>
<text x="157.1" y="13.3">RESET_L</text>
<text x="185.1" y="13.3">TSADC_SHUT_H</text>
<text x="43.3" y="24.2">XIN24M</text>
<text x="157.1" y="31.1">TSADC_SHUT_H</text>
<text x="189.4" y="35.9">CPU_BIG0_VSEL</text>
<text x="189.5" y="34.2">PMIC_PWR_CTRL1</text>
<text x="189.5" y="30.4">PWM_LED_BLUE</text>
<text x="157.1" y="38.2">SPI2_CLK_M2</text>
<text x="189.4" y="39.7">PMIC_SPI_CLK</text>
<text x="189.4" y="37.7">SDMMC_DET_L</text>
<text x="210.5" y="41.3">PMIC_SPI_MOSI</text>
<text x="189" y="43.1">PMIC_INT_L</text>
<text x="189.2" y="46.4">RTC_INT_L</text>
<text x="257.8" y="47.6">I2C0_SCL_M2</text>
<text x="189.2" y="48.4">PMIC_SPI_CS</text>
<text x="189.2" y="50.2">W_DISABLE2</text>
<text x="257.8" y="51.2">I2C0_SDA_M2</text>
<text x="261.5" y="94.9">I2C1_SCL_M2</text>
<text x="261.5" y="98.5">I2C1_SDA_M2</text>
<text x="173.9" y="114.5">UART2_TX_M0</text>
<text x="174.1" y="117.9">UART2_RX_M0</text>
<text x="174.2" y="121.5">HDMI1_TX_ON_H</text>
<text x="174.6" y="125">GPIO0-C0</text>
<text x="174.6" y="128.4">NPU_VSEL</text>
<text x="217.8" y="131.9">PMIC_PWR_CTRL3</text>
<text x="218.1" y="135.5">PMIC_PWR_CTRL2</text>
<text x="262.8" y="137.4">I2C6_SCL_M0</text>
<text x="174.1" y="139.2">TYPEC0_SBU1_DC</text>
<text x="174.1" y="142.8">TYPEC0_SBU2_DC</text>
<text x="262.8" y="141">I2C6_SDA_M0</text>
<text x="174.2" y="149.9">I2C6_SDA_M0</text>
<text x="174.4" y="146.3">TP_RST_L</text>
<text x="174.2" y="153.6">I2C6_SCL_M0</text>
<text x="174.2" y="157.2">I2C0_SCL_M2</text>
<text x="174.4" y="160.6">I2C0_SDA_M2</text>
<text x="174.6" y="164.1">TP_INT_L</text>
<text x="174.6" y="167.8">I2C1_SCL_M2</text>
<text x="174.6" y="171.4">I2C1_SDA_M2</text>
<text x="174.6" y="174.8">CPU_BIG1_VSEL</text>
</g>
<g font-size="1.6">
<text x="55" y="11.7">T34</text>
<text x="150.9" y="13.5">M31</text>
<text x="17.8" y="20.6">1</text>
<text x="31.8" y="20.6">4</text>
<text x="17.8" y="24.2">2</text>
<text x="31.8" y="24.2">3</text>
<text x="54.9" y="24.2">R34</text>
<text x="150.9" y="29.5">P33</text>
<text x="150.9" y="24.2">M29</text>
<text x="150.9" y="31.3">P32</text>
<text x="150.9" y="34.8">R31</text>
<text x="150.9" y="33.1">R32</text>
<text x="236.6" y="31.5">VCC_3V3_S3</text>
<text x="9.8" y="40.9">VCCA_1V8_S0</text>
<text x="54.9" y="40.2">N27</text>
<text x="150.9" y="42">M30</text>
<text x="150.9" y="40.2">N30</text>
<text x="150.9" y="38.4">N31</text>
<text x="150.9" y="36.6">P31</text>
<text x="150.9" y="47.3">K30</text>
<text x="150.9" y="45.5">L30</text>
<text x="150.9" y="49.1">K29</text>
<text x="150.9" y="50.8">L29</text>
<text x="8.9" y="55.1">VDD_0V75_S0</text>
<text x="54.9" y="54.4">V20</text>
<text x="150.9" y="59.7">N28</text>
<text x="174.6" y="60.5">VCC1V8_PMU_DDR_S3</text>
<text x="11.6" y="69.3">VCCA_1V8_S0</text>
<text x="54.9" y="68.6">U18</text>
<text x="150.9" y="77.5">P27</text>
<text x="179.9" y="78.2">VDD_0V75_S3</text>
<text x="240.4" y="78.8">VCC_3V3_S3</text>
<text x="54.9" y="84.6">U19</text>
<text x="161.2" y="113.4">P29</text>
<text x="161.2" y="117">R29</text>
<text x="161.2" y="120.5">T28</text>
<text x="161.2" y="124.1">T31</text>
<text x="241.6" y="121.3">VCC_3V3_S3</text>
<text x="161.2" y="131.2">T32</text>
<text x="161.2" y="127.6">U32</text>
<text x="161.2" y="134.7">T30</text>
<text x="161.2" y="141.9">P30</text>
<text x="161.2" y="138.3">R30</text>
<text x="161.2" y="145.4">T29</text>
<text x="161.2" y="149">V31</text>
<text x="161.2" y="152.5">W31</text>
<text x="161.2" y="159.6">W29</text>
<text x="161.2" y="156.1">W30</text>
<text x="161.2" y="163.2">U33</text>
<text x="161.2" y="166.8">V29</text>
<text x="161.2" y="170.3">V28</text>
<text x="161.2" y="173.9">W28</text>
<text x="161.2" y="179.2">R27</text>
<text x="183.1" y="180">VCC1V8_PMU_DDR_S3</text>
<text x="161.2" y="193.4">P28</text>
<text x="183.1" y="194.2">VCC_3V3_S3</text>
<text x="228.8" y="198.8">Size</text>
<text x="229.4" y="201.8">A3</text>
<text x="235.4" y="202.3">Page Name:</text>
<text x="240" y="198.5">Title:</text>
<text x="287.3" y="198.8">REV</text>
<text x="288" y="202.3">1.2</text>
<text x="228.6" y="204.8">Date:</text>
<text x="234.7" y="204.8">Thursday, January 09, 2025</text>
<text x="263.1" y="204.8">Sheet</text>
<text x="272" y="205">6</text>
<text x="277.4" y="204.8">of</text>
<text x="282.7" y="205">36</text>
</g>
<g font-size="1.6" fill="#004080">
<text x="59.9" y="12.8">XOUT_24M</text>
<text x="142.4" y="14.6">NPOR_u</text>
<text x="20.8" y="21.7">X1</text>
<text x="26.1" y="21.7">GND</text>
<text x="20.8" y="25.3">GND</text>
<text x="27.7" y="25.3">X2</text>
<text x="59.9" y="25.3">XIN_24M</text>
<text x="144.7" y="25.3">TVSS</text>
<text x="139.2" y="30.6">GPIO0_A0_d</text>
<text x="139.2" y="35.9">GPIO0_A3_d</text>
<text x="139.2" y="34.2">GPIO0_A2_d</text>
<text x="139.4" y="32.4">GPIO0_A1_z</text>
<text x="59.9" y="41.3">OSC_1V8</text>
<text x="139.2" y="39.5">GPIO0_A5_d</text>
<text x="139.2" y="37.7">GPIO0_A4_u</text>
<text x="139.4" y="41.3">GPIO0_A6_z</text>
<text x="139.2" y="43.1">GPIO0_A7_u</text>
<text x="139.4" y="46.6">GPIO0_B0_z</text>
<text x="139.2" y="50.2">GPIO0_B2_u</text>
<text x="139.4" y="48.4">GPIO0_B1_z</text>
<text x="139.4" y="51.9">GPIO0_B3_z</text>
<text x="59.9" y="55.5">PLL_DVDD0V75</text>
<text x="138.9" y="60.8">PMUIO1_1V8</text>
<text x="59.9" y="69.7">PLL_AVDD1V8</text>
<text x="140.7" y="78.6">PMU_0V75</text>
<text x="59.9" y="85.7">PLL_AVSS</text>
<text x="149.3" y="180.3">PMUIO2_1V8</text>
<text x="153" y="194.5">PMUIO2</text>
</g>
<g font-size="1.6" fill="#00f">
<text x="107.6" y="32.2">TSADC_SHUT_ORG</text>
<text x="121.1" y="32.3">/</text>
<text x="123.6" y="34">PMIC_SLEEP1</text>
<text x="123.6" y="32.2">TSADC_SHUT</text>
<text x="123.6" y="30.4">REFCLK_OUT</text>
<text x="123.6" y="35.7">PMIC_SLEEP2</text>
<text x="137.1" y="34.1">/</text>
<text x="137.1" y="30.6">/</text>
<text x="137.1" y="32.3">/</text>
<text x="137.1" y="35.9">/</text>
<text x="94.8" y="39.3">PMU_DEBUG</text>
<text x="105.1" y="39.5">/</text>
<text x="107.6" y="41.1">I2C0_SDA_M0</text>
<text x="107.6" y="39.3">SDMMC_PWREN</text>
<text x="121.1" y="41.2">/</text>
<text x="121.1" y="39.5">/</text>
<text x="123.6" y="41.1">SPI2_MOSI_M2</text>
<text x="123.6" y="39.3">SPI2_CLK_M2</text>
<text x="123.6" y="37.5">SDMMC_DET</text>
<text x="137.1" y="41.2">/</text>
<text x="137.1" y="39.5">/</text>
<text x="137.1" y="37.7">/</text>
<text x="94.8" y="46.4">UART0_RX_M1 /</text>
<text x="107.6" y="46.4">I2C1_SCL_M1</text>
<text x="121.1" y="46.6">/</text>
<text x="123.6" y="42.8">PMIC_INT_L</text>
<text x="123.6" y="46.4">SPI2_CS1_M2</text>
<text x="137.1" y="46.6">/</text>
<text x="137.1" y="43">/</text>
<text x="86.1" y="48.2">PWM5_M0 /</text>
<text x="94.8" y="48.2">UART0_TX_M1 /</text>
<text x="107.6" y="48.2">I2C1_SDA_M1</text>
<text x="107.6" y="51.7">I2C0_SCL_M0</text>
<text x="107.6" y="50">CLK32K_OUT0</text>
<text x="121.1" y="48.3">/</text>
<text x="121.1" y="51.9">/</text>
<text x="121.1" y="50.1">/</text>
<text x="123.6" y="48.2">SPI2_CS0_M2</text>
<text x="123.6" y="50">CLK32K_IN</text>
<text x="123.6" y="51.7">SPI2_MISO_M2</text>
<text x="137.1" y="48.3">/</text>
<text x="137.1" y="50.1">/</text>
<text x="137.1" y="51.9">/</text>
<text x="30.2" y="118">/ UART2_RX_M0</text>
<text x="30.2" y="114.5">/ UART2_TX_M0</text>
<text x="44.4" y="118">/</text>
<text x="44.4" y="114.5">/</text>
<text x="56.9" y="118">/</text>
<text x="56.9" y="114.5">/</text>
<text x="71.1" y="118">/ I2S1_SCLK_M1</text>
<text x="71.1" y="114.5">/ I2S1_MCLK_M1</text>
<text x="87.1" y="118">/ PCIE30X1_1_WAKEN_M0</text>
<text x="87.1" y="114.5">/ PCIE30X1_1_CLKREQN_M0</text>
<text x="108.5" y="118">/</text>
<text x="108.5" y="114.5">/</text>
<text x="120.9" y="118">/</text>
<text x="120.9" y="114.5">/</text>
<text x="122.8" y="118">I2C1_SDA_M0</text>
<text x="122.8" y="114.7">I2C1_SCL_M0</text>
<text x="133.3" y="114.5">/ JTAG_TCK_M2</text>
<text x="133.3" y="118">/ JTAG_TMS_M2</text>
<text x="148.8" y="117.9">/GPIO0_B6_d</text>
<text x="148.8" y="114.3">/GPIO0_B5_d</text>
<text x="30.2" y="121.6">/</text>
<text x="30.2" y="125.1">/</text>
<text x="44.4" y="121.6">/ CAN0_TX_M0</text>
<text x="44.4" y="125.1">/ CAN0_RX_M0</text>
<text x="56.9" y="125.1">/ PDM0_CLK0_M1</text>
<text x="56.9" y="121.6">/</text>
<text x="71.1" y="125.1">/</text>
<text x="71.1" y="121.6">/ I2S1_LRCK_M1</text>
<text x="87.1" y="125.1">/ PCIE30X1_0_CLKREQN_M0</text>
<text x="87.1" y="121.6">/ PCIE30X1_1_PERSTN_M0</text>
<text x="108.5" y="121.6">/ SPI0_CS1_M0</text>
<text x="108.5" y="125.1">/ SPI0_MOSI_M0 /</text>
<text x="120.9" y="121.6">/</text>
<text x="122.8" y="121.8">I2C2_SCL_M0</text>
<text x="122.8" y="125.3">I2C2_SDA_M0</text>
<text x="133.3" y="121.6">/ PWM0_M0</text>
<text x="133.3" y="125.1">/ PWM1_M0</text>
<text x="148.8" y="121.4">/GPIO0_B7_d</text>
<text x="148.8" y="125">/GPIO0_C0_d</text>
<text x="71.1" y="128.7">/</text>
<text x="87.1" y="128.7">/</text>
<text x="108.5" y="128.7">/</text>
<text x="120.9" y="128.7">/</text>
<text x="133.3" y="128.7">/ PMIC_SLEEP3</text>
<text x="148.8" y="128.5">/GPIO0_C1_d</text>
<text x="71.1" y="132.2">/</text>
<text x="87.1" y="132.2">/</text>
<text x="108.5" y="135.8">/</text>
<text x="108.5" y="132.2">/</text>
<text x="120.9" y="135.8">/</text>
<text x="120.9" y="132.2">/</text>
<text x="133.3" y="132.2">/ PMIC_SLEEP4</text>
<text x="133.3" y="135.8">/ PMIC_SLEEP5</text>
<text x="148.8" y="132.1">/GPIO0_C2_d</text>
<text x="148.8" y="135.6">/GPIO0_C3_d</text>
<text x="21.3" y="143.5">PWM4_M0</text>
<text x="30.2" y="139.4">/ UART0_RX_M0</text>
<text x="30.2" y="142.9">/ UART0_TX_M0</text>
<text x="44.4" y="142.9">/ DP1_HPDIN_M1 /</text>
<text x="44.4" y="139.4">/ DP0_HPDIN_M1 / PDM0_CLK1_M1</text>
<text x="71.1" y="142.9">/ I2S1_SDI0_M1</text>
<text x="71.1" y="139.4">/</text>
<text x="87.1" y="142.9">/</text>
<text x="87.1" y="139.4">/ PCIE30X1_0_WAKEN_M0</text>
<text x="89.1" y="142.7">PCIE30X1_0_PERSTN_M0</text>
<text x="108.5" y="139.4">/</text>
<text x="108.5" y="142.9">/</text>
<text x="120.9" y="142.9">/ I2C4_SCL_M2</text>
<text x="120.9" y="139.4">/ I2C4_SDA_M2</text>
<text x="133.3" y="139.4">/ PWM2_M0</text>
<text x="133.3" y="142.9">/ GPU_AVS</text>
<text x="148.8" y="142.7">/GPIO0_C5_u</text>
<text x="148.8" y="139.2">/GPIO0_C4_d</text>
<text x="21.3" y="147">PWM5_M1</text>
<text x="30.2" y="146.5">/ UART0_RTSN</text>
<text x="44.4" y="146.5">/ SATA_CP_POD</text>
<text x="56.9" y="146.5">/</text>
<text x="71.1" y="146.5">/ I2S1_SDI1_M1</text>
<text x="87.1" y="146.5">/ PCIE30X4_CLKREQN_M0</text>
<text x="108.5" y="146.5">/ SPI0_CLK_M0</text>
<text x="120.9" y="146.5">/</text>
<text x="122.8" y="149.9">I2C6_SDA_M0</text>
<text x="133.3" y="146.5">/ NPU_AVS</text>
<text x="148.8" y="146.3">/GPIO0_C6_u</text>
<text x="148.8" y="149.9">/GPIO0_C7_d</text>
<text x="30.2" y="153.6">/ UART1_CTSN_M2</text>
<text x="30.2" y="150">/ UART1_RTSN_M2</text>
<text x="44.4" y="150">/</text>
<text x="44.4" y="153.6">/</text>
<text x="56.9" y="150">/ PDM0_SDI0_M1</text>
<text x="56.9" y="153.6">/ PDM0_SDI1_M1</text>
<text x="71.1" y="153.6">/ I2S1_SDI3_M1</text>
<text x="71.1" y="150">/ I2S1_SDI2_M1</text>
<text x="87.1" y="150">/ PCIE30X4_WAKEN_M0</text>
<text x="87.1" y="153.6">/ PCIE30X4_PERSTN_M0</text>
<text x="108.5" y="150">/ SPI0_MISO_M0 /</text>
<text x="108.5" y="153.6">/ SPI3_MISO_M2 / I2C6_SCL_M0</text>
<text x="133.3" y="150">/ PWM6_M0</text>
<text x="133.3" y="153.6">/ PWM7_IR_M0</text>
<text x="148.8" y="153.4">/GPIO0_D0_d</text>
<text x="16.2" y="160.7">HDMI_TX1_CEC_M1</text>
<text x="16.2" y="157.1">HDMI_TX0_CEC_M1</text>
<text x="30.2" y="157.1">/ UART1_TX_M2</text>
<text x="30.2" y="160.7">/ UART1_RX_M2</text>
<text x="44.4" y="157.1">/ UART0_CTSN</text>
<text x="44.4" y="160.7">/</text>
<text x="56.9" y="157.1">/ HDMI_RX_SDA_M0 / I2S1_SDO0_M1</text>
<text x="56.9" y="160.7">/ HDMI_RX_SCL_M0 / I2S1_SDO1_M1</text>
<text x="87.1" y="160.7">/ PCIE30X2_WAKEN_M0</text>
<text x="87.1" y="157.1">/ PCIE30X2_CLKREQN_M0</text>
<text x="108.5" y="157.1">/ SPI0_CS0_M0</text>
<text x="108.5" y="160.7">/ SPI3_MOSI_M2 / I2C0_SDA_M2</text>
<text x="120.9" y="157.1">/ I2C0_SCL_M2</text>
<text x="133.3" y="157.1">/ CPU_BIG0_AVS</text>
<text x="133.3" y="160.7">/</text>
<text x="148.8" y="157">/GPIO0_D1_u</text>
<text x="148.8" y="160.5">/GPIO0_D2_u</text>
<text x="30.2" y="167.8">/ SATA_CPDET</text>
<text x="30.2" y="164.2">/</text>
<text x="44.4" y="164.2">/</text>
<text x="44.4" y="167.8">/</text>
<text x="56.9" y="164.2">/</text>
<text x="56.9" y="167.8">/ PDM0_SDI2_M1</text>
<text x="71.1" y="164.2">/</text>
<text x="71.1" y="167.8">/ I2S1_SDO2_M1</text>
<text x="87.1" y="164.2">/</text>
<text x="87.1" y="167.8">/ PCIE30X2_PERSTN_M0</text>
<text x="108.5" y="164.2">/ SPI3_CLK_M2</text>
<text x="108.5" y="167.8">/ SPI3_CS0_M2</text>
<text x="120.9" y="167.8">/ I2C1_SCL_M2</text>
<text x="120.9" y="164.2">/</text>
<text x="133.3" y="164.2">/ LITCPU_AVS</text>
<text x="133.3" y="167.8">/ PWM3_IR_M0</text>
<text x="148.8" y="164.1">/GPIO0_D3_u</text>
<text x="148.8" y="167.6">/GPIO0_D4_u</text>
<text x="16.2" y="168">HDMI_TX0_SDA_M1</text>
<text x="16.2" y="171.6">HDMI_TX0_SCL_M1</text>
<text x="30.2" y="171.4">/ SATA_MP_SWITCH / CAN2_TX_M1</text>
<text x="46.4" y="168">CAN2_RX_M1</text>
<text x="56.9" y="171.4">/</text>
<text x="71.1" y="171.4">/ I2S1_SDO3_M1</text>
<text x="87.1" y="171.4">/</text>
<text x="108.5" y="171.4">/ SPI3_CS1_M2</text>
<text x="120.9" y="171.4">/ I2C1_SDA_M2</text>
<text x="133.3" y="171.4">/ CPU_BIG1_AVS</text>
<text x="148.8" y="171.2">/GPIO0_D5_u</text>
<text x="56.9" y="174.9">/ PDM0_SDI3_M1</text>
<text x="71.1" y="174.9">/</text>
<text x="87.1" y="174.9">/</text>
<text x="108.5" y="174.9">/</text>
<text x="120.9" y="174.9">/</text>
<text x="133.3" y="174.9">/ PMIC_SLEEP6</text>
<text x="148.8" y="174.7">/GPIO0_D6_d</text>
</g>
<g font-size="1.3">
<text x="30.8" y="1.3">5</text>
<text x="88.8" y="1.3">4</text>
<text x="146.9" y="1.3">3</text>
<text x="205" y="1.3">2</text>
<text x="263.1" y="1.3">1</text>
<text x=".5" y="28.4">D</text>
<text x="292.6" y="28.4">D</text>
<text x=".5" y="79.5">C</text>
<text x="292.6" y="79.5">C</text>
<text x=".5" y="130.6">B</text>
<text x="292.6" y="130.6">B</text>
<text x=".5" y="181.7">A</text>
<text x="292.6" y="181.7">A</text>
<text x="30.8" y="207.4">5</text>
<text x="88.8" y="207.4">4</text>
<text x="146.9" y="207.4">3</text>
<text x="205" y="207.4">2</text>
<text x="263.1" y="207.4">1</text>
</g>
</svg>
